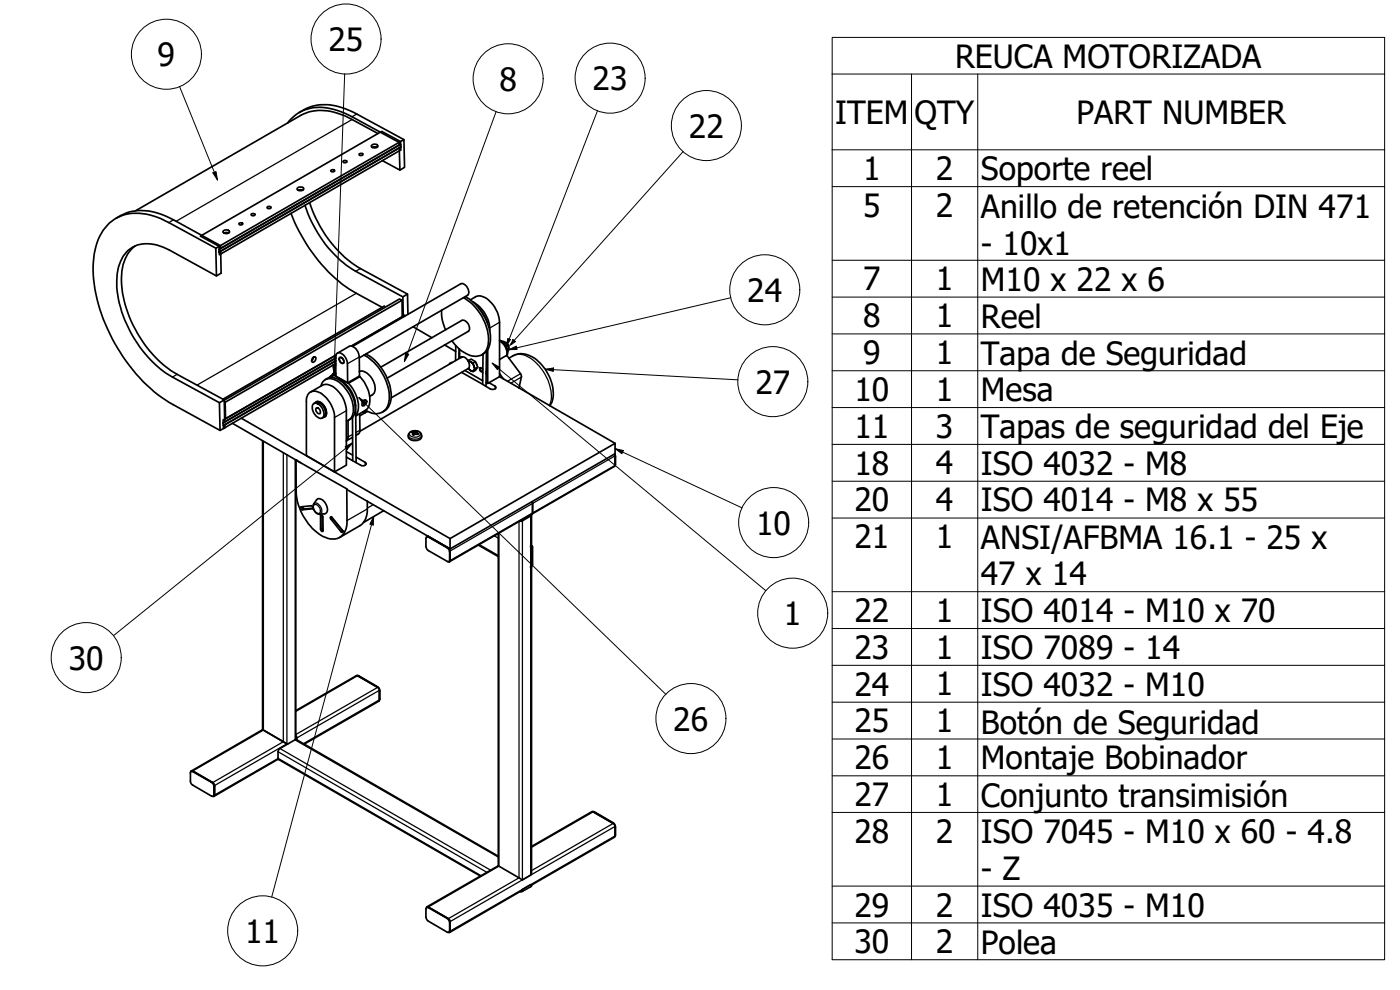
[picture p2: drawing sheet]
<svg xmlns="http://www.w3.org/2000/svg" width="420mm" height="297mm" viewBox="0 0 420 297" stroke-linecap="round" stroke-linejoin="round" font-family="sans-serif">
<!-- layer: Visible (ISO) -->
<g fill="none" stroke="#000" stroke-width=".51">
<path d="M86.3 36.9a12.6 12.6 0 0 1 14.9-3.8l4.5 1.9 14.1 7.7v.8l.4-.2M89.8 33.8a14.7 14.7 0 0 1 15-.7l16.4 8.8M89.3 56.4a1.21 1.21 0 0 1 1.9 .3 1.18 1.18 0 0 1-2-.1zM89.5 57.1h1.4M99.3 51.2a.74 .74 0 0 1 1.2 .1 .74 .74 0 0 1-1.2-.1zM102.9 48.4a.71 .71 0 0 1 1.2 .2 .71 .71 0 0 1-1.2-.2zM107.8 46.2a.64 .64 0 0 1 1.1 .2 .56 .56 0 0 1-.6 .3 .56 .56 0 0 1-.5-.5zM111.5 43.6a1.14 1.14 0 0 1 1.9 .4 1.21 1.21 0 0 1-2-.3zM113.1 44.2l-.6-.1-.7 .1M113.4 40.1l-7.7-4.2a17.5 17.5 0 0 0-13-2.3l-2.4 1-49.6 28.6M119.8 42.7l1.4-.8 .2 8.3-1.4 .8M120.2 42.5l-54.4 31.4"/>
<path d="M120.2 43.3l.1 .8M120.3 44.1l-.5 .3 .2 6.6-5.3-2.8M34.8 65.5a15.3 15.3 0 0 1 16.1-.1l15.3 8.3v.8l-.4 .3v.8M40.5 73.8a12.2 12.2 0 0 0-4.1 10.7 36 36 0 0 0 16.7 27.8l14.2 7.7 .1 6.7-.4 .2M60.1 70.9l54.5-31.5 5.6 3.1v.8l-54.4 31.5v-.9zM64.8 74.5l-14.1-7.7a17.8 17.8 0 0 0-13.8-2.2 13.8 13.8 0 0 0-8.6 11.7 43.8 43.8 0 0 0 6.1 26.7 48.2 48.2 0 0 0 17.5 18.4l14.1 7.7M65.8 75.6l54.5-31.5v.9l-54.5 31.4zM65.8 74.8l54.4-31.5 .1 .8-54.5 31.5zM65.8 75.6l.4-.2 .2 6.6-1.4 .8-14.1-7.8a11.8 11.8 0 0 0-11.1-.8 11.2 11.2 0 0 0-4.7 9.9 35.1 35.1 0 0 0 10.2 24l4.5 3.9 16 8.8M66.2 73.7l-1.4 .8 .2 8.3M67.1 69.2a.98 .98 0 0 1 1-.3 .98 .98 0 0 1 .7 .8 1.16 1.16 0 0 1-1.9-.2zM68.6 69.9l-.7-.1-.7 .2"/>
<path d="M71.8 67a.64 .64 0 0 1 1 .2 .56 .56 0 0 1-.6 .4 .56 .56 0 0 1-.4-.6zM75.4 64.2a.69 .69 0 0 1 1.1 .3 .58 .58 0 0 1-.6 .3 .58 .58 0 0 1-.5-.6zM80.2 62.2a.58 .58 0 0 1 .7-.3 .58 .58 0 0 1 .4 .6 .63 .63 0 0 1-.7 .1 .63 .63 0 0 1-.4-.4zM87.3 64a48.3 48.3 0 0 0 18.6 23.4l8.7 4.8M91.5 61.6a35.3 35.3 0 0 0 15.2 19.8l14.2 7.7 .1 6M92.9 60.8a36.1 36.1 0 0 0 15.2 19.8l14.2 7.7-1.4 .8M115.4 91.8l-48.5 28M120.6 90.1l.1 4.9-15.2 8.8 16-9.2v.3M122.3 88.3l.1 6M124 98l5.6 3.3M132.5 93.1a11.9 11.9 0 0 0 1.2 5.9M139.1 89.3a14.9 14.9 0 0 1 7.4 14.2 3.9 3.9 0 0 1-6.1 2.8 11.3 11.3 0 0 1-4.8-4"/>
<path d="M139.6 89a15.5 15.5 0 0 1 7.6 13.3 4.7 4.7 0 0 1-2.6 4.2M141.2 90a4 4 0 0 1 2.6-1.2 8 8 0 0 1 5.9 6.2l.2 1.7v16.3M141.9 90.6a9.7 9.7 0 0 1 5 8.7M143.8 92.5a12.2 12.2 0 0 1 2.4 4.3M92.8 117.8a3.6 3.6 0 0 1 4.8 1.2 9.3 9.3 0 0 1 2.8 6.3v16.3l-8.5-4.9v-16.8l.4-1.4zM93.2 117.7l3.5-2.1a4.1 4.1 0 0 1 4.8 1.9 9 9 0 0 1 2.4 5.7v16.4l-3.5 2M94 107.2a.55 .55 0 0 1 .8 .1 .55 .55 0 0 1-.1 .8l-.3 .3a.48 .48 0 0 1-.7 .2 .48 .48 0 0 1-.1-.7zM94.1 107.2l-.6 1M96.3 115.8a2.8 2.8 0 0 1 4.5-1.7 10 10 0 0 1 5 10.5l-.7 1.1-1.2 .6M97.6 113.9a4.4 4.4 0 0 1 5.8 1.5 9.5 9.5 0 0 1 2.9 9l-.8 1.1-.9 .5M99.3 112.9l-.4 .2M99.3 112.9h.1"/>
<path d="M99.6 112.7l-.3 .3M99.9 112.6a.56 .56 0 0 1 .2-.6 .56 .56 0 0 1 .7 .1l-1.7 .9M99.9 112.3l-.3 .5M100.6 112.7l3.7 2.2M100.6 112.7l-1.2 .3-.7 .4M100.8 109.1l-33.7 19.5v-.9l33.7-19.4-33.7 19.4-.1-.8 33.8-19.5-33.8 19.5M100.8 112.6l-.2 .1M100.8 106.5l-33.8 19.5v.9M101.3 106l3.5-2.1a2.51 2.51 0 0 1 2.8 2.1l.2 1.1 .1 5.7-3.6 2.1-3.5-2v-5.8a1.12 1.12 0 0 1 .6-1.2 1.12 1.12 0 0 1 1.4 .4 4.1 4.1 0 0 1 1.5 2.8v5.8M101.5 113.8a9.2 9.2 0 0 1 5.2 7.9l.2 17.1M101.9 107.4a1.03 1.03 0 0 1 1.1 .4 1.03 1.03 0 0 1-.1 1.2 1.27 1.27 0 0 1-1-1.6zM102 107.2a1.12 1.12 0 0 1 .9 1.8 1.18 1.18 0 0 1-.9-1.8z"/>
<path d="M104.3 114.9l.3 .1M104.6 115a9.5 9.5 0 0 1 2.7 8.9l-.6 .7M105.8 103.9l32.5-18.8a2.4 2.4 0 0 1 2.2 3.4l-32.7 18.9M107.8 111.5a3.6 3.6 0 0 1 4 2.4 3.6 3.6 0 0 1 0 4.6l-.9 .4M107.8 112.9l.2 .1-3.4 2M108 113a8.9 8.9 0 0 1 2.5 9.3l-.9 .9-2.9 1.6M109.2 106.5a15.1 15.1 0 0 1 7.5 14 4 4 0 0 1-6.4 2.9l-.6-.3M109.8 106.2a15 15 0 0 1 7.5 13.9 4.2 4.2 0 0 1-2.6 3.5M114.3 110.2l24.3-14.1a2.19 2.19 0 0 1 1.9 3.3l-24.3 14.1M117.4 119.4l21.1-12.2a2.11 2.11 0 0 1 2.3 2.2v.9l-.3 .3-32.5 18.8M133.4 103.5l3.4 2M135.7 108.8l-.6 .2-.2 .3"/>
<path d="M136.8 103.7l-.1 4.5M137.8 106l.1 .1M137.8 104.6l-.1 3M137.9 104.8v2.7M138.6 111.7l6.4 3.7M138.6 107.1l-.3 .1M139.6 111.2l5.2 3M140.6 110.5l.6 .7-.6-.6M140.7 108.1l.5 .5-.7-.2M140.7 108.1l.7-.4 1.3 .8 .7 1.7-.7 .9-.7 .4M140.7 108.1l-.2 .2M141.2 108.6l.8 .3 .2 .9z"/>
<path d="M141.2 111.2l.5 .2 .5-.3-.2 .4zM142.2 109.8l.4 .8-.4 .5zM142.7 108.5l-.7 .4M142.9 109l.2 .5M143.4 110.2l-.8 .4M144.9 110.7l-.8-.4-.1 .2 .1 .8 .8 .4M145 106.2l-.2 9.1M145.9 114.8l.5 .2M145.9 111.4v.9M146 105.4l-.1 10.5M146.4 104.9v10.1l3.5-2M146.8 114.9l1.8 1a.53 .53 0 0 1 .2 .7 .53 .53 0 0 1-.7 .2l-1-.1-2.1-1.3"/>
<path d="M149.9 102.1a3.8 3.8 0 0 1 2.2 4.6M149.9 107.9l2.2-1.3 4.1 5.5 .3 .9-.7 3.4 .2 .1M149.9 102.3a4.3 4.3 0 0 1 2.2 4.3M149.9 113l34.7 20M149.9 112.1l1.2 1.7M149.9 112.9l.2 .2M150.6 102.4h.2a2.12 2.12 0 0 1 1.9 2M151.8 102.8l-.5 .3M152 102.9v.1M152 103l.5 .4 .1 .7zM152.7 104.4l-.3 1.1M152.7 107.5l1.3-.8a6.4 6.4 0 0 1 7.6 1.8 12.6 12.6 0 0 1 4.1 12.1l-.7 1.2"/>
<path d="M152.7 104.4l-.5 .3M67.3 120.1l52.6-30.4 .7 .4-53 30.6-.3-.2M67.3 120l-1.5 .8 .2 8.3 1.5-.8-.1-.8-.3 .2-.1-.8M67.6 120.7l.1 5-.3-.2M69.7 127l20.5 11.8M72.4 125.5l62.7 36.1v3.1l-31-17.8M78.8 132.3v86.6M88.8 138l.1 9.6a16.5 16.5 0 0 0 8.7 13.6 4.4 4.4 0 0 0 4.6-.1 4.4 4.4 0 0 0 1.9-4.1v-10.3l-15.3-8.7M88.8 138.5v83.4M94.1 121.1a2.31 2.31 0 0 1 2.9 2 1.6 1.6 0 0 1-.6 2.4 3.1 3.1 0 0 1-2.3-4.4zM94.2 121.1a1.62 1.62 0 0 1 2.5 .4 2.78 2.78 0 0 1 .5 3.6l-.5 .3M94.6 120.9a1.66 1.66 0 0 1 2.6 .8 2.45 2.45 0 0 1 .1 3.4l-.2 .1"/>
<path d="M94.8 120.8a2.35 2.35 0 0 1 2.9 1.9 1.91 1.91 0 0 1-.4 2.4M94.9 122.4a1.1 1.1 0 0 1 1.1 .5 1.1 1.1 0 0 1-.1 1.2 1.23 1.23 0 0 1-1-1.7zM95.3 120.4l-.4 .3M95.6 120.8a3 3 0 0 1 2.1 3.6M97.8 124.8l-.4 .2M103.9 137.1l2 1.2M103.9 135.5l2 1.1M104.5 126.2v5.2l-.6 .9M105.8 125.3l-.1 .1M105.8 131.2l-1.9 1.1M105.8 125.3l.1 12.9M106.9 137.1l2.7 1.6a.62 .62 0 0 1 .2 .9 .62 .62 0 0 1-.9 .1h-.5l-2.2-1.3"/>
<path d="M107.9 124.1l.1 5.3-.3 .7-.9 .6M108.8 123.6l.7 .3M109.1 120.1a.62 .62 0 0 1 .9 .2 .62 .62 0 0 1-.2 .8 .67 .67 0 0 1-.4 .6 .67 .67 0 0 1-.8-.1v-.6zM110.3 123.4l-2.4 1.4M123 129.7a2.36 2.36 0 0 1 3.5 .7 1.5 1.5 0 0 1-2 1.8 1.46 1.46 0 0 1-1.7-.5 1.46 1.46 0 0 1 0-1.7zM123.6 129.7l.5 .1M124.1 129.9l-.3 .5 .4 .1 .3-.5 .2 .4v-.4M124.1 129.8l-.3 .2 .3-.1M124.1 129.8l.1 .6M124.4 129.6l-.6-.1 .2 .3M124.4 129.6l.1 .2M124.4 129.6h.1"/>
<path d="M124.4 129.5l.1 .3M124.5 129.8v.3M124.5 129.6l.4-.2-.1 .6M124.5 129.6v.2M124.7 130l.5 .4M124.7 130v.2M124.9 129.8h.4l-.4 .1 .6 .3-.3 .2M124.9 129.8v.3M124.9 129.7l-.1 .3M125.3 129.5l-.4 .3M184.4 136.3l.2 .5v2.8l-.2 .3-24.8 14.3M184.5 136.2l.2 .7v2.4l-.2 .4"/>
<path d="M90.3 152.1l3.1-.3a.53 .53 0 0 1 .5 .3 .53 .53 0 0 1-.1 .5l-3.2 .4-.4-.4zM90.6 152.1l.3 .5zM90.8 152l.3 .8M90.9 152.6l.3 .2M94 152.4l-2.8 .4M95 150a1.79 1.79 0 0 1 2.7 1 1.98 1.98 0 0 1-.3 3.2l-1.5 .1a2.29 2.29 0 0 1-1.7-3.1zM96.3 154.5l.4 .1 .2 .3 .1 4.3-.3 .3-.5-.7zM96.6 154.5v4.1l.4 .5M99.3 155.1l.3 .1 3.1 3.9 .1 .7-.4-.2-3.2-4zM99.6 155.2l3.3 4.2M110.2 150.4v2.3a5.4 5.4 0 0 1-2.2 5l-6.1 3.6M115.2 153.2l-6.1 3.6"/>
<path d="M159.4 154.4v.3l-2.6 1.6h-.8M159.5 154.5v9.2M159.6 150.5l.2 .4v3.1l-.2 .2M159.6 154.2l-24.7 14.3M128 161.1l.1-.2 .4 .1 6.4 3.7 .2 .4v3.2l-.4 .3M128.1 161.1l.3-.1 6 3.5 .5 1.1v2.5l-.2 .4-.3 .1-6.2-3.7-.4-.9v-2.5zM128.1 161.1l.6-.1 5.7 3.3 .5 .5 .2 .7M128.3 160.8l-.2 .1M135.1 161.6l49.5-28.6v3.1l-49.5 28.6M135.1 168l-.4 .5M143.6 163.6l5.9 3.4M149.5 160.1v99.7"/>
<path d="M159.3 163.8h.4l.1 .3v5.3l-.5 1v-.4M159.3 163.8v.3l.2 .1v5.5l-.2 .3M159.4 164.1v5.7l-.1 .2M159.5 170.2v91.9l-.2 .5-2.5 1.4-7.3-4.2M159.5 163.7l-.2 .1M159.5 163.7l.1 .1M78.8 218.9l7.5 4.4M78.8 218.9l-21.3 12.4M88.8 213.2l18.3-10.5 6.2 3.5 .6 .7-.2 3.5-22.4 12.9M107.2 202.7h.4l6.1 3.7 .3 .7-.1 3M107.5 202.9l5.7 3.2M57.3 231.5l.2-.2h.3l6.3 3.8 .3 .6v2.9l-.2 .3h-.3"/>
<path d="M57.3 231.4l.5 .1 6.1 3.6 .3 .7v2.8l-.2 .3h-.5l-6-3.6-.4-.7v-2.9zM57.3 231.4h.7l5.6 3.3 .4 .3 .4 .9M64.4 238.4l-.4 .5M83.5 227.8l-19.3 11.1M88.8 220.7l.3 .5v.8M149.5 256.9l-60.7-35-4.8 2.7-.4 .5-.1 2.7 60.7 35.1M149.5 259.8l-21.4 12.3M159.5 254l18.2-10.5 6.3 3.6 .6 .9v2.8l-.2 .4-24.9 14.3M177.9 243.5l.5 .1 5.8 3.4 .5 1.1v2.5l-.2 .3M178.2 243.7l5.6 3.2M128 272.3l.5-.2 6.4 3.8 .2 .4v3.3l-.4 .2M128.1 272.3h.5l6 3.6 .3 .9v2.5l-.2 .4h-.5l-6-3.6-.4-.9v-2.5z"/>
<path d="M128.1 272.3l.4-.2 5.9 3.4 .5 .5 .2 .7M135.1 279.2l-.4 .5M159.5 265.5l-.2-.1-3 2-21.4 12.4M159.5 265.5l-.2 .6-2.6 1.4-.7 .1"/>
</g>
<!-- layer: Visible Narrow (ISO) -->
<g fill="none" stroke="#000" stroke-width=".38">
<path d="M105.7 35.9l-52.9 30.5M107.1 34.2l-1.4 .8M52.1 66l-1.4 .8M106.9 88l-47.8 27.6M108.1 80.6l-1.4 .8M149.9 96.7l-2.9 1.7M53.1 112.3l-1.3 .8M99.6 112.7l-.3 .3M99.8 112.6h.1M100 112.5l-.1-.2-.3 .3M100.8 112.1a.51 .51 0 0 0-.6-.1 .51 .51 0 0 0-.3 .4l.2 .1M107.8 107.1l-3.5 2"/>
<path d="M138.6 107l-.3 .2M144.3 110.3l-.3 .2M144.6 110.5l-.6 .4M144.9 111l-.6 .4M146 112.1h-.1M148.6 115.9v.8M154 106.7a5.4 5.4 0 0 1 6.1 1.4 13.9 13.9 0 0 1 5.2 12.5l-.4 1.1M156.2 112.1l-3.9 2.3M156.5 113.1l-3.2 1.9M79.1 132.4v86.7l-21.3 12.2M85 135.8v86.8l-21.2 12.2M86.1 136.4v86.8l-21.7 12.5"/>
<path d="M88.6 137.9v84M103.9 123.2l-3.5 2.1M105.8 130.4l-1.3 .7M106.7 121.7l-.1 .1M108 129.1l-1.2 .7M109.2 123.4l.9 .2M109.6 138.7v.9M122.6 130.6a2.32 2.32 0 0 0 3.6 .6l.3-.6M123 129.8a2.2 2.2 0 0 1 3.2 .3 1.89 1.89 0 0 1-3.2 .5zM123.8 129.5l-.2 .2M124 129.6l-.2 .1M124.1 130l.1 .5-.4-.1"/>
<path d="M124.2 129.7v.3M124.7 129.6v.4M124.8 129.5l.3 .1M124.9 129.4l.4 .1M125 129.9v.3M125.5 130.2l-.3 .2M184.6 139.6l-49.5 28.6M184.6 136.8l-49.5 28.5M184.7 136.9l-.1 .1M184.7 139.3l-.1 .1M91.2 152.8l-.5 .2M93.9 152.6h-.1"/>
<path d="M94.2 151.6a1.27 1.27 0 0 1 1.9 1.1 .83 .83 0 0 1-.2 1.3 .83 .83 0 0 1-1.2-.5l-.5-.8zM94.2 151.2a1.16 1.16 0 0 1 1.8 .6 1.56 1.56 0 0 1-.1 2.5M96.5 154.5l-.3 .2M96.6 158.6l-.4 .2M99.8 155.6l-.5 .2M102.8 159.3l-.4 .3M110.2 152.7l-6.1 3.5M112 151.4l-1.8 1M155.8 156.5v106.9l-21.2 12.2M156.8 156.3v107.7M159.3 154.8v107.8M128.7 161l-.1 .1"/>
<path d="M134.4 164.3l-.2 .1M135.1 168l-.2 .1M135.1 165.5l-.2 .1M143.8 163.4l5.7 3.3M148.3 160.8l1.2 .7M149.5 160.1v.1M149.7 160v99.9l-21.2 12.2M159.4 164.3h.1M159.4 169.5h.1M107.3 202.7l-18.5 10.8M107.6 202.7l-.1 .2M113.3 206l-.1 .1"/>
<path d="M113.3 206.2l-24.5 14.2M113.9 210l-22.8 13.1M113.9 207.1l-24.8 14.3M114 207.2l-.1 .1M114 209.7l-.1 .1M58 231.4l-.2 .1M63.6 234.7h-.1M64.4 238.4h-.2M64.4 235.9l-.2 .1M83.4 227.6l-19 11M83.4 227.5l61 35.2M83.4 225.5l62.7 36.2"/>
<path d="M84 224.6l63.3 36.5M88.5 222l61 35.2M178.1 243.6l-18.6 10.6M178.4 243.6l-.2 .1M184 247.1l-24.5 14.1M184 246.9h-.2M184.6 250.8l-49.5 28.6M184.6 248l-49.5 28.5M184.7 248.1h-.1M184.7 250.6h-.1M128.7 272.3h-.1M134.4 275.5l-.2 .1"/>
<path d="M135.1 279.2l-.2 .1M135.1 276.7l-.2 .1M156.8 266.9v.5M159.3 265.4v.7"/>
</g>
<!-- layer: Visible (ISO) -->
<g fill="#000">
<circle cx="138.3" cy="107.2" r=".25"/>
<circle cx="88.8" cy="138" r=".25"/>
<circle cx="125.3" cy="130.2" r=".25"/>
<circle cx="102.9" cy="159.4" r=".25"/>
</g>
<!-- layer: Visible Narrow (ISO) -->
<g fill="#000">
<circle cx="99.3" cy="112.9" r=".19"/>
<circle cx="125.3" cy="130.2" r=".19"/>
</g>
<!-- layer: Symbol (ISO) -->
<g fill="none" stroke="#000" stroke-width=".3">
<path d="M53.9 26l11.4 28M103.4 22.1l-3.2 89.9M148.9 33.5l-27.6 75M179.3 33.2l-26.8 69.4M249.7 22.2v-11h165.8v11M249.7 22.2h165.8v22.7M249.7 22.2v265.8h165.8v-243.1M273.6 22.2v265.8M293.4 22.2v265.8M63.9 51.9l.9-.4 .5 2.5zM205 45.5l-51.6 57.7M249.7 44.9h165.8"/>
<path d="M249.7 56h165.8M249.7 78.1h165.8M219.3 89.3l-66.6 15.7M249.7 89.1h165.8M99.8 109.5h1l-.6 2.5zM107.7 119.3l2.2 1.4-.7 .7zM107.7 119.3l92.1 89M121.7 106l1 .3-1.4 2.2zM147.7 109l2.2 1.2-.6 .7zM147.7 109l82.1 68.2M152.1 103.4l-.1 .7 .3-.5M152.2 103.5l-.2 .6"/>
<path d="M153.2 101.9l-.8-.3-.3 1.4M153.4 104.6l-.7 .4M153.5 104.5l1.4-.6 .3 .9-2.5 .2M153.7 102.2l.2-.4 .8 .7-1.5 1.1M163.6 110.8l2.5-.4v1zM163.6 110.8l57.9 3.2M249.7 100.2h165.8M249.7 111.2h165.8M103.6 134l2.3-1.2-1.7 2zM105.9 132.8l-71.9 57.9M184.6 134.6l2.5 .6-.5 .9zM184.6 134.6l38.1 17.8"/>
<path d="M249.7 122.3h165.8M249.7 133.3h165.8M112.1 155l-.1 2.5-1-.2zM112.1 155l-30.6 114.2M249.7 144.4h165.8M249.7 155.4h165.8M249.7 177.5h165.8M249.7 188.6h165.8M249.7 199.6h165.8M249.7 210.7h165.8M249.7 221.7h165.8M249.7 232.8h165.8"/>
<path d="M249.7 243.8h165.8M249.7 265.9h165.8M249.7 276.9h165.8"/>
<circle cx="49.9" cy="16.3" r="10.5"/>
<circle cx="103.9" cy="11.7" r="10.5"/>
<circle cx="152.5" cy="23.6" r="10.5"/>
<circle cx="183.1" cy="23.4" r="10.5"/>
<circle cx="212" cy="37.7" r="10.5"/>
<circle cx="229.5" cy="86.9" r="10.5"/>
<circle cx="231.9" cy="114.5" r="10.5"/>
<circle cx="232.2" cy="156.8" r="10.5"/>
<circle cx="25.9" cy="197.3" r="10.5"/>
<circle cx="237.9" cy="184" r="10.5"/>
<circle cx="207.4" cy="215.6" r="10.5"/>
<circle cx="78.8" cy="279.3" r="10.5"/>
</g>
<g fill="#000">
<path d="M63.9 51.9l.9-.4 .5 2.5z" fill-rule="evenodd"/>
<path d="M99.8 109.5h1l-.6 2.5z" fill-rule="evenodd"/>
<path d="M121.7 106l1 .3-1.4 2.2z" fill-rule="evenodd"/>
<path d="M147.7 109l2.2 1.2-.6 .7z" fill-rule="evenodd"/>
<path d="M152.4 101.6l1 .3-1.4 2.2z" fill-rule="evenodd"/>
<path d="M153.9 101.8l.8 .7-2.1 1.5z" fill-rule="evenodd"/>
<path d="M152.7 105l2.2-1.1 .3 .9z" fill-rule="evenodd"/>
<path d="M163.6 110.8l2.5-.4v1z" fill-rule="evenodd"/>
<path d="M103.6 134l2.3-1.2-1.7 2z" fill-rule="evenodd"/>
<path d="M107.7 119.3l2.2 1.4-.7 .7z" fill-rule="evenodd"/>
<path d="M184.6 134.6l2.5 .6-.5 .9z" fill-rule="evenodd"/>
<path d="M112.1 155l-.1 2.5-1-.2z" fill-rule="evenodd"/>
</g>
<g font-size="9.6">
<text x="98.6" y="15.2">25</text>
<text x="47.3" y="19.9">9</text>
<text x="286.6" y="20.3">REUCA MOTORIZADA</text>
<text x="149.9" y="27.2">8</text>
<text x="177.9" y="27">23</text>
<text x="206.8" y="41.3">22</text>
<text x="250.6" y="37.1">ITEM</text>
<text x="274.4" y="37.2">QTY</text>
<text x="323.1" y="37.1">PART NUMBER</text>
<text x="259" y="54">1</text>
<text x="280.9" y="54.1">2</text>
<text x="294.4" y="54.2">Soporte reel</text>
<text x="259" y="65">5</text>
<text x="280.9" y="65.1">2</text>
<text x="294.4" y="65.5">Anillo de retención DIN 471</text>
<text x="294.4" y="76.5">- 10x1</text>
<text x="259" y="87.1">7</text>
<text x="280.9" y="87.1">1</text>
<text x="294.4" y="87.2">M10 x 22 x 6</text>
<text x="224.3" y="90.5">24</text>
<text x="259" y="98.2">8</text>
<text x="280.9" y="98.2">1</text>
<text x="294.4" y="98.3">Reel</text>
<text x="259" y="109.3">9</text>
<text x="280.9" y="109.2">1</text>
<text x="294.4" y="109.4">Tapa de Seguridad</text>
<text x="226.7" y="118.1">27</text>
<text x="256.4" y="120.3">10</text>
<text x="280.9" y="120.3">1</text>
<text x="294.4" y="120.3">Mesa</text>
<text x="256.4" y="131.3">11</text>
<text x="280.9" y="131.4">3</text>
<text x="294.4" y="131.5">Tapas de seguridad del Eje</text>
<text x="256.4" y="142.4">18</text>
<text x="280.9" y="142.4">4</text>
<text x="294.4" y="142.4">ISO 4032 - M8</text>
<text x="256.4" y="153.5">20</text>
<text x="280.9" y="153.4">4</text>
<text x="294.4" y="153.5">ISO 4014 - M8 x 55</text>
<text x="226.9" y="160.4">10</text>
<text x="256.4" y="164.5">21</text>
<text x="280.9" y="164.5">1</text>
<text x="294.4" y="164.6">ANSI/AFBMA 16.1 - 25 x</text>
<text x="294.4" y="175.6">47 x 14</text>
<text x="235.3" y="187.4">1</text>
<text x="256.4" y="186.6">22</text>
<text x="280.9" y="186.5">1</text>
<text x="294.4" y="186.6">ISO 4014 - M10 x 70</text>
<text x="256.4" y="197.7">23</text>
<text x="280.9" y="197.6">1</text>
<text x="294.4" y="197.7">ISO 7089 - 14</text>
<text x="20.6" y="200.9">30</text>
<text x="256.4" y="208.7">24</text>
<text x="280.9" y="208.6">1</text>
<text x="294.4" y="208.7">ISO 4032 - M10</text>
<text x="202.1" y="219.2">26</text>
<text x="256.4" y="219.8">25</text>
<text x="280.9" y="219.7">1</text>
<text x="294.4" y="220.1">Botón de Seguridad</text>
<text x="256.4" y="230.8">26</text>
<text x="280.9" y="230.7">1</text>
<text x="294.4" y="230.9">Montaje Bobinador</text>
<text x="256.4" y="241.9">27</text>
<text x="280.9" y="241.8">1</text>
<text x="294.4" y="242.2">Conjunto transimisión</text>
<text x="256.4" y="252.9">28</text>
<text x="280.9" y="252.9">2</text>
<text x="294.4" y="252.9">ISO 7045 - M10 x 60 - 4.8</text>
<text x="294.4" y="264">- Z</text>
<text x="256.4" y="275">29</text>
<text x="280.9" y="275">2</text>
<text x="294.4" y="275">ISO 4035 - M10</text>
<text x="73.6" y="282.8">11</text>
<text x="256.4" y="286.1">30</text>
<text x="280.9" y="286.1">2</text>
<text x="294.4" y="286.1">Polea</text>
</g>
</svg>
